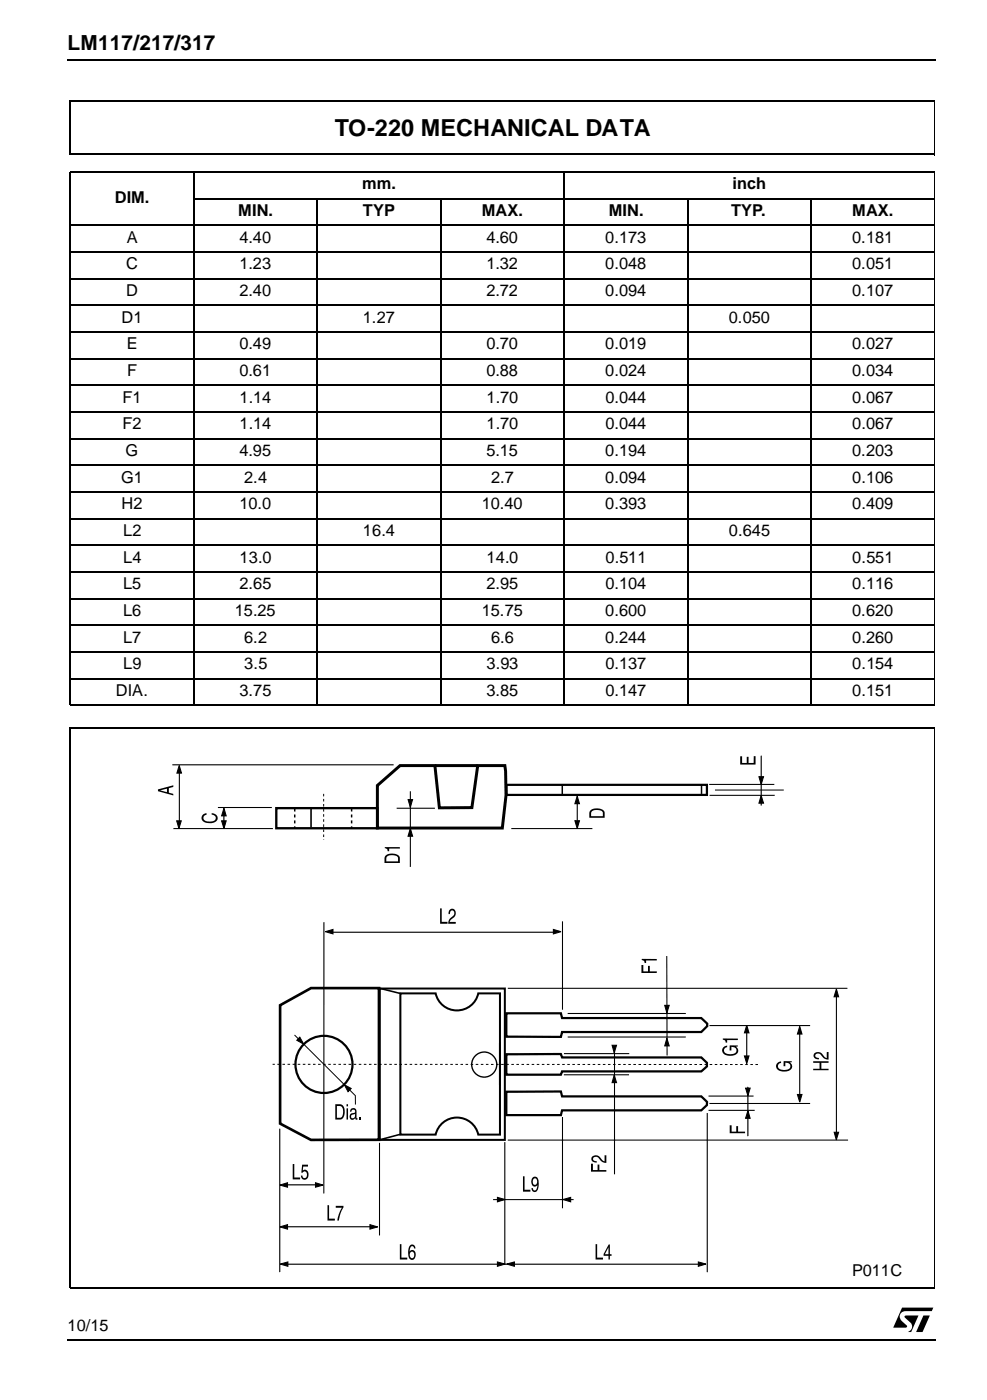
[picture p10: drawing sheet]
<svg xmlns="http://www.w3.org/2000/svg" width="185mm" height="262mm" viewBox="0 0 185 262" stroke-linecap="round" stroke-linejoin="round" font-family="sans-serif">
<path d="M12.5 11.1l.1 .3zM175.1 11.1l.1 .3zM12.5 251.1l.1 .2zM175.1 251.1l.1 .2z" fill="#000"/>
<path d="M12.6 11.3h162.5M12.6 251.2h162.5" fill="none" stroke="#000" stroke-width=".25"/>
<g fill="#fff">
<path d="M166.6 244.9h8.5v5.1h-8.5z"/>
<path d="M168.9 245h6.1l-2.2 4.9h-6.1z"/>
</g>
<path d="M168.9 245.1h5.9l-.3 .7h-4.8a1.05 1.05 0 0 0-1.1 .7 1.05 1.05 0 0 0 .4 1.2l.8 .8v.3l-2.5 .1zM169.5 246.7l2.5-.1-1.3 3.1h-.7a1.04 1.04 0 0 0 .5-1.7l-1-1zM172.9 246.6h1.3l-1.4 3.1h-1.2z" fill="#000"/>
<g fill="#fff">
<path d="M12.6 18.6h162.6v223.9h-162.6z"/>
<path d="M13.2 136.5h161.8v104.9h-161.8z"/>
</g>
<path d="M13.2 136.4v105.1M13.2 136.5h162M13.1 241.5h162" fill="none" stroke="#000" stroke-width=".21"/>
<path d="M175.1 136.5v105.1" fill="none" stroke="#000" stroke-width=".19"/>
<g fill="#fff">
<path d="M13.2 25.2h161.9z"/>
<path d="M175.1 25.2v108.7z"/>
<path d="M13.2 133.9h161.9z"/>
<path d="M13.2 25.2l.1 108.7z"/>
</g>
<g fill="none" stroke="#000" stroke-width=".21">
<path d="M13 32.3h162.2M13.2 32.4v99.7M36.2 37.2h139M36.3 32.1v100.2M59.5 37.1v95.2M82.6 37.1v95.2M105.7 32.1v100.2M128.8 37.1v95.2M152 37.1v95.2M13 42.2h162.2M13 47.2h162.2M13 52.2h162.2"/>
<path d="M13 57.2h162.2M13 62.2h162.2M13 67.2h162.2M13 72.2h162.2M13 77.2h162.2M13 82.2h162.2M13 87.3h162.2M13 92.2h162.2M13 97.3h162.2M13 102.2h162.2M13 107.3h162.2M13 112.2h162.2"/>
<path d="M13 117.3h162.2M13 122.2h162.2M13 127.3h162.2M13 132.2h162.2"/>
</g>
<path d="M175.1 32.4v99.7" fill="none" stroke="#000" stroke-width=".19"/>
<path d="M13.2 18.8v10.1M13.2 18.9h162M13 28.9h162.1" fill="none" stroke="#000" stroke-width=".32"/>
<path d="M175 18.9v10.2" fill="none" stroke="#000" stroke-width=".23"/>
<g fill="#fff">
<path d="M16.7 140h154.7v101h-154.7z"/>
<path d="M29.2 141.4h129.7v97.3h-129.7z"/>
</g>
<path d="M51.7 151.5h19v3.8h-19z" fill-rule="evenodd" fill="#fff"/>
<path d="M51.7 151.5h19v3.8h-19z" fill="none" stroke="#000" stroke-width=".44"/>
<g fill="none" stroke="#000" stroke-width=".2">
<path d="M32.3 143.4h41.4M32.5 155.3h18.6M33.1 153.9h.8l-.4 1.4zM33.6 143.5l.4 1.4h-.9zM33.6 144.9v9.4M40.8 151.4h10.1M41.5 153.9h.9l-.5 1.4zM41.9 151.5l.5 1.5h-.9zM41.9 152.7v2.6M74.3 151.5h7.2M76.4 149.9h.9l-.4 1.5zM76.9 148.4v14.1"/>
<path d="M95.8 155.3h15.1M107.7 153.9h.8l-.4 1.4zM108.1 149.2l.4 1.5h-.8zM108.1 149.9v4M132.8 147.1h12.2M132.9 149.1h12.2M133.9 148.1h12.9M142.1 145.6h.9l-.4 1.5zM142.6 149.1l.4 1.5h-.9zM142.6 141.7v9.3M60.9 174.7l1.5-.5v.9zM62 174.8h41.7"/>
<path d="M103.6 174.2l1.5 .5-1.5 .4zM105.3 172.7v16.6M124.9 179.2v18.7M95.1 185.3h63.6M105.6 197.5h12.3M106.3 190h22.1M106.3 194.4h22.1M114.6 196h.9l-.5 1.4zM115.1 196.9v23.3M124.5 188.5h.8l-.4 1.4zM124.9 194.7l.4 1.4h-.8zM132.9 192.3h18.8"/>
<path d="M139.4 198h.9l-.4 1.4zM139.9 192.2l.4 1.4h-.9zM139.9 192.8v6.2M149.8 192.4l.4 1.5h-.9zM149.8 193.6v11.9M156.6 185.4l.5 1.5h-.9zM156.6 186.6v26.5M52.4 211.6v26.9M71.1 214.3v17.3M94.6 214.1v23M95.1 213.7h63.7M105.3 209.4v17.1"/>
<path d="M105.6 201.5h12.2M115 201.5l.5 1.5h-.9zM132.5 208.7v29.8M132.7 205.5h8.4M132.7 208.2h8.6M132.9 206.9h18.8M139.6 204h.9l-.4 1.4zM140.1 208.2l.4 1.5h-.9zM140.1 203.8v9.2M149.3 205.2h.9l-.4 1.4zM156.2 212.3h.9l-.5 1.4zM52.4 230l1.5-.4v.8z"/>
<path d="M52.4 222.2l1.5-.5v.9zM52.5 237l1.4-.4v.8zM53.4 237h78.5M53.6 222.1h6.1M53.9 230h16.9M59.1 221.7l1.4 .5-1.4 .4zM69.3 229.6l1.4 .4-1.4 .4zM92.4 224.9h15M93.2 236.6l1.4 .4-1.4 .4zM93.2 224.5l1.4 .4-1.4 .4zM94.9 237l1.4-.4v.8zM105.4 224.9l1.5-.4v.8z"/>
<path d="M130.8 236.6l1.4 .4-1.4 .4z"/>
</g>
<g fill="#000">
<path d="M33.1 153.9h.8l-.4 1.4zM33.6 143.5l.4 1.4h-.9zM41.9 151.5l.5 1.5h-.9zM41.5 153.9h.9l-.5 1.4zM76.9 155.3l.4 1.5h-.9zM76.4 149.9h.9l-.4 1.5zM108.1 149.2l.4 1.5h-.8zM107.7 153.9h.8l-.4 1.4zM142.1 145.6h.9l-.4 1.5zM142.6 149.1l.4 1.5h-.9zM60.9 174.7l1.5-.5v.9zM103.6 174.2l1.5 .5-1.5 .4z"/>
<path d="M114.6 196h.9l-.5 1.4zM124.5 188.5h.8l-.4 1.4zM124.9 194.7l.4 1.4h-.8zM139.4 198h.9l-.4 1.4zM139.9 192.2l.4 1.4h-.9zM149.8 192.4l.4 1.5h-.9zM156.6 185.4l.5 1.5h-.9zM115 201.5l.5 1.5h-.9zM139.6 204h.9l-.4 1.4zM140.1 208.2l.4 1.5h-.9zM149.3 205.2h.9l-.4 1.4zM156.2 212.3h.9l-.5 1.4z"/>
<path d="M52.4 230l1.5-.4v.8zM52.4 222.2l1.5-.5v.9zM52.5 237l1.4-.4v.8zM59.1 221.7l1.4 .5-1.4 .4zM69.3 229.6l1.4 .4-1.4 .4zM93.2 236.6l1.4 .4-1.4 .4zM93.2 224.5l1.4 .4-1.4 .4zM94.9 237l1.4-.4v.8zM105.4 224.9l1.5-.4v.8zM130.8 236.6l1.4 .4-1.4 .4z"/>
<path d="M29.6 148v.3l2.9 .8v-.3l-.9-.2v-.8l.9-.3v-.3zM30 148.2l1.3-.3v.6z" fill-rule="evenodd"/>
<path d="M38 152.7l.7-.2v.2a.63 .63 0 0 0-.6 .7 .63 .63 0 0 0 .7 .6h1a.64 .64 0 0 0 .6-.7 .64 .64 0 0 0-.8-.6v-.3a.92 .92 0 0 1 1.2 .8 .92 .92 0 0 1-.9 1.1 1.79 1.79 0 0 1-2.1-.7v-.4z" fill-rule="evenodd"/>
<path d="M72.1 158.8h2.8v.3h-2v.5h-.3l-.1-.4-.4-.2z" fill-rule="evenodd"/>
<path d="M110.5 152l-.1 .4v.9h2.8v-.9a1.61 1.61 0 0 0-2.3-.7zM110.9 152.1a1.68 1.68 0 0 1 2 .2v.7h-2.2v-.6z" fill-rule="evenodd"/>
<path d="M138.6 141.8h.4v1.2h.9v-1.1h.3v1.1h1v-1.2h.3v1.5h-2.9z" fill-rule="evenodd"/>
<path d="M72.2 160.5l-.2 .4v.9h2.9v-.9a1.55 1.55 0 0 0-2.1-.8zM72.5 160.6a1.68 1.68 0 0 1 2 .2l.1 .7h-2.3z" fill-rule="evenodd"/>
<path d="M82.4 170.3h.3v2.5h1.1v.4h-1.4z" fill-rule="evenodd"/>
<path d="M84.2 170.6a.73 .73 0 0 1 1-.1 .73 .73 0 0 1 .1 1l-.2 .4-.7 .6-.2 .3h1.2v.4h-1.5l.1-.4a1.76 1.76 0 0 1 .9-1.2 .47 .47 0 0 0 .2-.7 .47 .47 0 0 0-.7 0l-.1 .5h-.3z" fill-rule="evenodd"/>
<path d="M120.2 179.8h2.8v.3h-2v.4h-.3l-.1-.3-.4-.2z" fill-rule="evenodd"/>
<path d="M56.2 194.4l.7 1.4-1.3-.8z" fill-rule="evenodd"/>
<path d="M120.1 180.9h.4v1.2h.9v-1h.3v1h1.3v.3h-2.9z" fill-rule="evenodd"/>
<path d="M135.4 194.7h2.8v.3h-2v.5h-.3l-.1-.5-.4-.1z" fill-rule="evenodd"/>
<path d="M135.5 196.3l.7-.3v.3a.64 .64 0 0 0-.6 .7 .64 .64 0 0 0 .7 .6h1a.64 .64 0 0 0 .6-.6 .64 .64 0 0 0-.5-.7h-.4v.6h-.4l.1-.9h1.5v.2h-.4a.9 .9 0 0 1 .4 1.1 .9 .9 0 0 1-1 .6 1.49 1.49 0 0 1-2-1z" fill-rule="evenodd"/>
<path d="M145.5 199.4l.8-.4v.3a.64 .64 0 0 0-.6 .7 .64 .64 0 0 0 .7 .5h1a.64 .64 0 0 0 .6-.5 .64 .64 0 0 0-.5-.7l-.4-.1v.7h-.4l.1-1 1.5 .1v.1l-.4 .1a.9 .9 0 0 1 .4 1.1 .9 .9 0 0 1-1 .6 1.49 1.49 0 0 1-2-1z" fill-rule="evenodd"/>
<path d="M152.6 197.4a1.18 1.18 0 0 1 1.7 .6l.5 .4v-1.2h.4v1.5l-.4-.1a1.68 1.68 0 0 1-1.1-.9 .5 .5 0 0 0-.7-.2 .5 .5 0 0 0-.2 .7l.6 .1v.3a.72 .72 0 0 1-.9-.3 .72 .72 0 0 1 .1-.9z" fill-rule="evenodd"/>
<path d="M54.8 218.2h.3v2.5h1.1v.4h-1.4z" fill-rule="evenodd"/>
<path d="M56.6 218.3h1.1v.4h-.9l-.1 .8a.74 .74 0 0 1 .9 0 .74 .74 0 0 1 .2 .9 .72 .72 0 0 1-.7 .8 .72 .72 0 0 1-.7-.8h.2a.42 .42 0 0 0 .4 .5 .42 .42 0 0 0 .5-.4 .53 .53 0 0 0 0-.6 .53 .53 0 0 0-.7-.2l-.2 .2h-.2z" fill-rule="evenodd"/>
<path d="M62.8 207v2.9h.9a1.56 1.56 0 0 0 .8-2.1l-.1-.2a.82 .82 0 0 0-.7-.6zM63.1 207.4h.8a1.59 1.59 0 0 1-.1 2.1l-.7 .1z" fill-rule="evenodd"/>
<path d="M64.5 203.4l1.3 .7-.6 .6z" fill-rule="evenodd"/>
<path d="M64.9 207v.4h.3v-.4zM64.9 207.8v2.1h.3v-2.1z" fill-rule="evenodd"/>
<path d="M65.7 207.9l-.1 .5h.2a.35 .35 0 0 1 .2-.4 .35 .35 0 0 1 .5 .2 .35 .35 0 0 1-.2 .4 .66 .66 0 0 0-.8 .6 .66 .66 0 0 0 .6 .7l.4-.3 .2 .3h.2v-.3l-.1-.1v-1.2a.6 .6 0 0 0-.4-.6 .6 .6 0 0 0-.7 .2zM65.8 209.1l.7-.3a.47 .47 0 0 1-.1 .7 .47 .47 0 0 1-.6 0z" fill-rule="evenodd"/>
<path d="M67.3 209.5h.3v.4h-.3z" fill-rule="evenodd"/>
<path d="M110.7 218.2h.3v1.2h.9v-1.1h.4v1.1h1.3v.3h-2.9z" fill-rule="evenodd"/>
<path d="M110.9 216.9a1.15 1.15 0 0 1 1.8 .5l.5 .3v-1.1h.4v1.4h-.4a1.81 1.81 0 0 1-1.2-1 .53 .53 0 0 0-.6-.1 .53 .53 0 0 0-.3 .6l.7 .2v.3a.74 .74 0 0 1-.9-.3 .74 .74 0 0 1 0-.8z" fill-rule="evenodd"/>
<path d="M136.7 211h.3v1.2h.9v-1.1h.3v1.1h1.3v.3h-2.8z" fill-rule="evenodd"/>
<path d="M152.3 199h2.9v.3h-1.4v1.1h1.4v.2h-2.9v-.2h1.2v-1.1h-1.2z" fill-rule="evenodd"/>
<path d="M61.3 225.9h.3v2.6h1.1v.3h-1.4z" fill-rule="evenodd"/>
<path d="M62.9 226.1h1.4v.3l-.5 1-.3 1.4h-.3l.1-.5 .7-1.9h-1.1z" fill-rule="evenodd"/>
<path d="M74.9 233.3h.3v2.5h1.1v.3h-1.4z" fill-rule="evenodd"/>
<path d="M76.9 233.4a2.37 2.37 0 0 0 0 2.7 .73 .73 0 0 0 .7-.1 .73 .73 0 0 0 .3-.8 .64 .64 0 0 0-.4-.8 .64 .64 0 0 0-.8 .3l.1-.8a.37 .37 0 0 1 .5-.3 .37 .37 0 0 1 .3 .5h.2a.64 .64 0 0 0-.2-.7 .64 .64 0 0 0-.7 0zM76.9 234.8a.39 .39 0 0 1 .4-.1 .39 .39 0 0 1 .3 .3v.3a.48 .48 0 0 1-.6 .5l-.2-.3z" fill-rule="evenodd"/>
<path d="M97.9 220.5h.3v2.5h1.1v.4h-1.4z" fill-rule="evenodd"/>
<path d="M99.8 220.7a.96 .96 0 0 0-.3 1.1 .96 .96 0 0 0 .8 .6l.3-.3-.1 .7a.38 .38 0 0 1-.4 .4 .38 .38 0 0 1-.3-.5h-.3a.66 .66 0 0 0 .7 .8 .66 .66 0 0 0 .6-.8l.1-1.4a.66 .66 0 0 0-.4-.6 .66 .66 0 0 0-.7 0zM100 220.9a.58 .58 0 0 1 .6 .6 .58 .58 0 0 1-.6 .6l-.2-.6z" fill-rule="evenodd"/>
<path d="M111.5 233.3h.3v2.5h1.1v.3h-1.4z" fill-rule="evenodd"/>
<path d="M114 233.3l-.9 1.8v.3h.9v.7h.2v-.7h.3v-.3h-.3v-1.8zM114 233.8v1.3h-.7z" fill-rule="evenodd"/>
</g>
<path d="M76.9 155.3l.4 1.5h-.9z" fill="none" stroke="#000" stroke-width=".22"/>
<path d="M71.1 185.3h23.5v28.4h-23.5zM93.6 195.5v17.2h-4a4.1 4.1 0 0 0-4-3.2 4.1 4.1 0 0 0-4 3.2h-6.6v-26.5h6.6a4.1 4.1 0 0 0 4 3.2 4.1 4.1 0 0 0 4-3.2h4v17.3" fill="none" stroke="#000" stroke-width=".38"/>
<path d="M70.7 147.3l4.2-3.8h6.6l.8 7.9h6.1l1.1-7.9h5.1l.1 1.1 .1 4.5-.7 6.1h-23.4zM81.5 143.5h8" fill="none" stroke="#000" stroke-width=".56"/>
<circle cx="90.7" cy="199.6" r="2.34" fill="none" stroke="#000" stroke-width=".26"/>
<g fill="none" stroke="#000" stroke-width=".42">
<path d="M94.9 147.1h37.5v1.9h-37.5zM94.8 197.6h10.3l.2 .6h26l1.1 1.1v.6l-1.1 1h-26l-.2 .6h-10.3zM94.8 190h10.3l.2 .9h26l1.2 1v.5l-1.2 1.1h-26l-.2 .9h-10.3zM94.8 204.7l10.3-.1 .2 .9h26l1.1 1.1v.6l-1.1 1h-26l-.2 .9h-10.3z"/>
<circle cx="60.7" cy="199.5" r="5.3"/>
</g>
<g fill="none" stroke="#000" stroke-width=".19">
<path d="M32.3 143.4h41.4M33.6 144.9v9.4M41.9 152.7v2.6M76.9 148.4v14.1M108.1 149.9v4M142.6 141.7v9.3M60.7 172.9v50.8M62 174.8h41.7M105.3 172.7v16.6M55.2 194l11.4 11.4v1.7M56.2 194.4l.7 1.4-1.3-.8zM139.9 192.8v6.2"/>
<path d="M149.8 193.6v11.9M156.6 186.6v26.5M52.4 211.6v26.9M64.5 203.4l1.3 .7-.6 .6zM71.1 214.3v17.3M94.6 214.1v23M105.3 209.4v17.1M132.5 208.7v29.8M140.1 203.8v9.2M53.4 237h78.5M53.6 222.1h6.1M53.9 230h16.9"/>
</g>
<path d="M105.3 147.2v1.7M131.4 147.2v1.6" fill="none" stroke="#000" stroke-width=".28"/>
<path d="M52.5 188.5l5.8-3.3h12.7v28.5h-12.8l-5.7-3.1z" fill="none" stroke="#000" stroke-width=".5"/>
<path d="M60.6 148.8v8.7M142 199.6l-90.9-.1" fill="none" stroke="#000" stroke-width=".19" stroke-dasharray=".5 .5" stroke-linecap="butt"/>
<path d="M55.2 151.6v3.6M65.9 151.6v3.6" fill="none" stroke="#000" stroke-width=".28" stroke-dasharray=".6 .6 .6 .6 .6 .6" stroke-linecap="butt"/>
<path d="M58.3 151.4v3.8M71.1 185.3l3.9 1M75.1 212.6l-4 1.1" fill="none" stroke="#000" stroke-width=".3"/>
<text font-size="4.4" x="62.7" y="25.4">TO-220 MECHANICAL DATA</text>
<text font-size="3.9" x="12.6" y="9.5">LM117/217/317</text>
<g font-size="3.1">
<text x="67.8" y="35.5">mm.</text>
<text x="137.2" y="35.5">inch</text>
<text x="21.5" y="38">DIM.</text>
<text x="44.6" y="40.5">MIN.</text>
<text x="68" y="40.5">TYP</text>
<text x="90.2" y="40.5">MAX.</text>
<text x="114" y="40.5">MIN.</text>
<text x="136.9" y="40.5">TYP.</text>
<text x="159.6" y="40.5">MAX.</text>
<text x="23.7" y="45.5">A</text>
<text x="44.8" y="45.5">4.40</text>
<text x="91.1" y="45.5">4.60</text>
<text x="113.4" y="45.5">0.173</text>
<text x="159.6" y="45.5">0.181</text>
<text x="23.6" y="50.5">C</text>
<text x="44.8" y="50.5">1.23</text>
<text x="91.1" y="50.5">1.32</text>
<text x="113.4" y="50.5">0.048</text>
<text x="159.6" y="50.5">0.051</text>
<text x="23.6" y="55.5">D</text>
<text x="44.8" y="55.5">2.40</text>
<text x="91.1" y="55.5">2.72</text>
<text x="113.4" y="55.5">0.094</text>
<text x="159.6" y="55.5">0.107</text>
<text x="22.8" y="60.5">D1</text>
<text x="23.7" y="65.5">E</text>
<text x="44.8" y="65.5">0.49</text>
<text x="68" y="60.5">1.27</text>
<text x="91.1" y="65.5">0.70</text>
<text x="113.4" y="65.5">0.019</text>
<text x="136.5" y="60.5">0.050</text>
<text x="159.6" y="65.5">0.027</text>
<text x="23.8" y="70.5">F</text>
<text x="44.8" y="70.5">0.61</text>
<text x="91.1" y="70.5">0.88</text>
<text x="113.4" y="70.5">0.024</text>
<text x="159.6" y="70.5">0.034</text>
<text x="22.9" y="75.5">F1</text>
<text x="44.9" y="75.5">1.14</text>
<text x="91.1" y="75.5">1.70</text>
<text x="113.4" y="75.5">0.044</text>
<text x="159.6" y="75.5">0.067</text>
<text x="22.9" y="80.5">F2</text>
<text x="44.9" y="80.5">1.14</text>
<text x="91.1" y="80.5">1.70</text>
<text x="113.4" y="80.5">0.044</text>
<text x="159.6" y="80.5">0.067</text>
<text x="23.5" y="85.5">G</text>
<text x="44.8" y="85.5">4.95</text>
<text x="91.1" y="85.5">5.15</text>
<text x="113.4" y="85.5">0.194</text>
<text x="159.6" y="85.5">0.203</text>
<text x="22.7" y="90.5">G1</text>
<text x="22.8" y="95.5">H2</text>
<text x="44.8" y="95.5">10.0</text>
<text x="45.7" y="90.5">2.4</text>
<text x="90.2" y="95.5">10.40</text>
<text x="92" y="90.5">2.7</text>
<text x="113.4" y="90.5">0.094</text>
<text x="113.4" y="95.5">0.393</text>
<text x="159.6" y="95.5">0.409</text>
<text x="159.6" y="90.5">0.106</text>
<text x="23" y="100.5">L2</text>
<text x="68" y="100.5">16.4</text>
<text x="136.5" y="100.5">0.645</text>
<text x="23" y="105.5">L4</text>
<text x="44.8" y="105.5">13.0</text>
<text x="91.1" y="105.5">14.0</text>
<text x="113.4" y="105.5">0.511</text>
<text x="159.6" y="105.5">0.551</text>
<text x="23" y="110.5">L5</text>
<text x="44.8" y="110.5">2.65</text>
<text x="91.1" y="110.5">2.95</text>
<text x="113.4" y="110.5">0.104</text>
<text x="159.6" y="110.5">0.116</text>
<text x="23" y="115.5">L6</text>
<text x="44" y="115.5">15.25</text>
<text x="90.2" y="115.5">15.75</text>
<text x="113.4" y="115.5">0.600</text>
<text x="159.6" y="115.5">0.620</text>
<text x="23" y="120.5">L7</text>
<text x="23" y="125.5">L9</text>
<text x="45.7" y="120.5">6.2</text>
<text x="45.7" y="125.5">3.5</text>
<text x="91.1" y="125.5">3.93</text>
<text x="92" y="120.5">6.6</text>
<text x="113.4" y="120.5">0.244</text>
<text x="113.4" y="125.5">0.137</text>
<text x="159.6" y="125.5">0.154</text>
<text x="159.6" y="120.5">0.260</text>
<text x="21.7" y="130.5">DIA.</text>
<text x="44.8" y="130.5">3.75</text>
<text x="91.1" y="130.5">3.85</text>
<text x="113.4" y="130.5">0.147</text>
<text x="159.6" y="130.5">0.151</text>
<text x="159.6" y="239.2">P011C</text>
</g>
<text font-size="3" x="12.6" y="249.5">10/15</text>
</svg>
